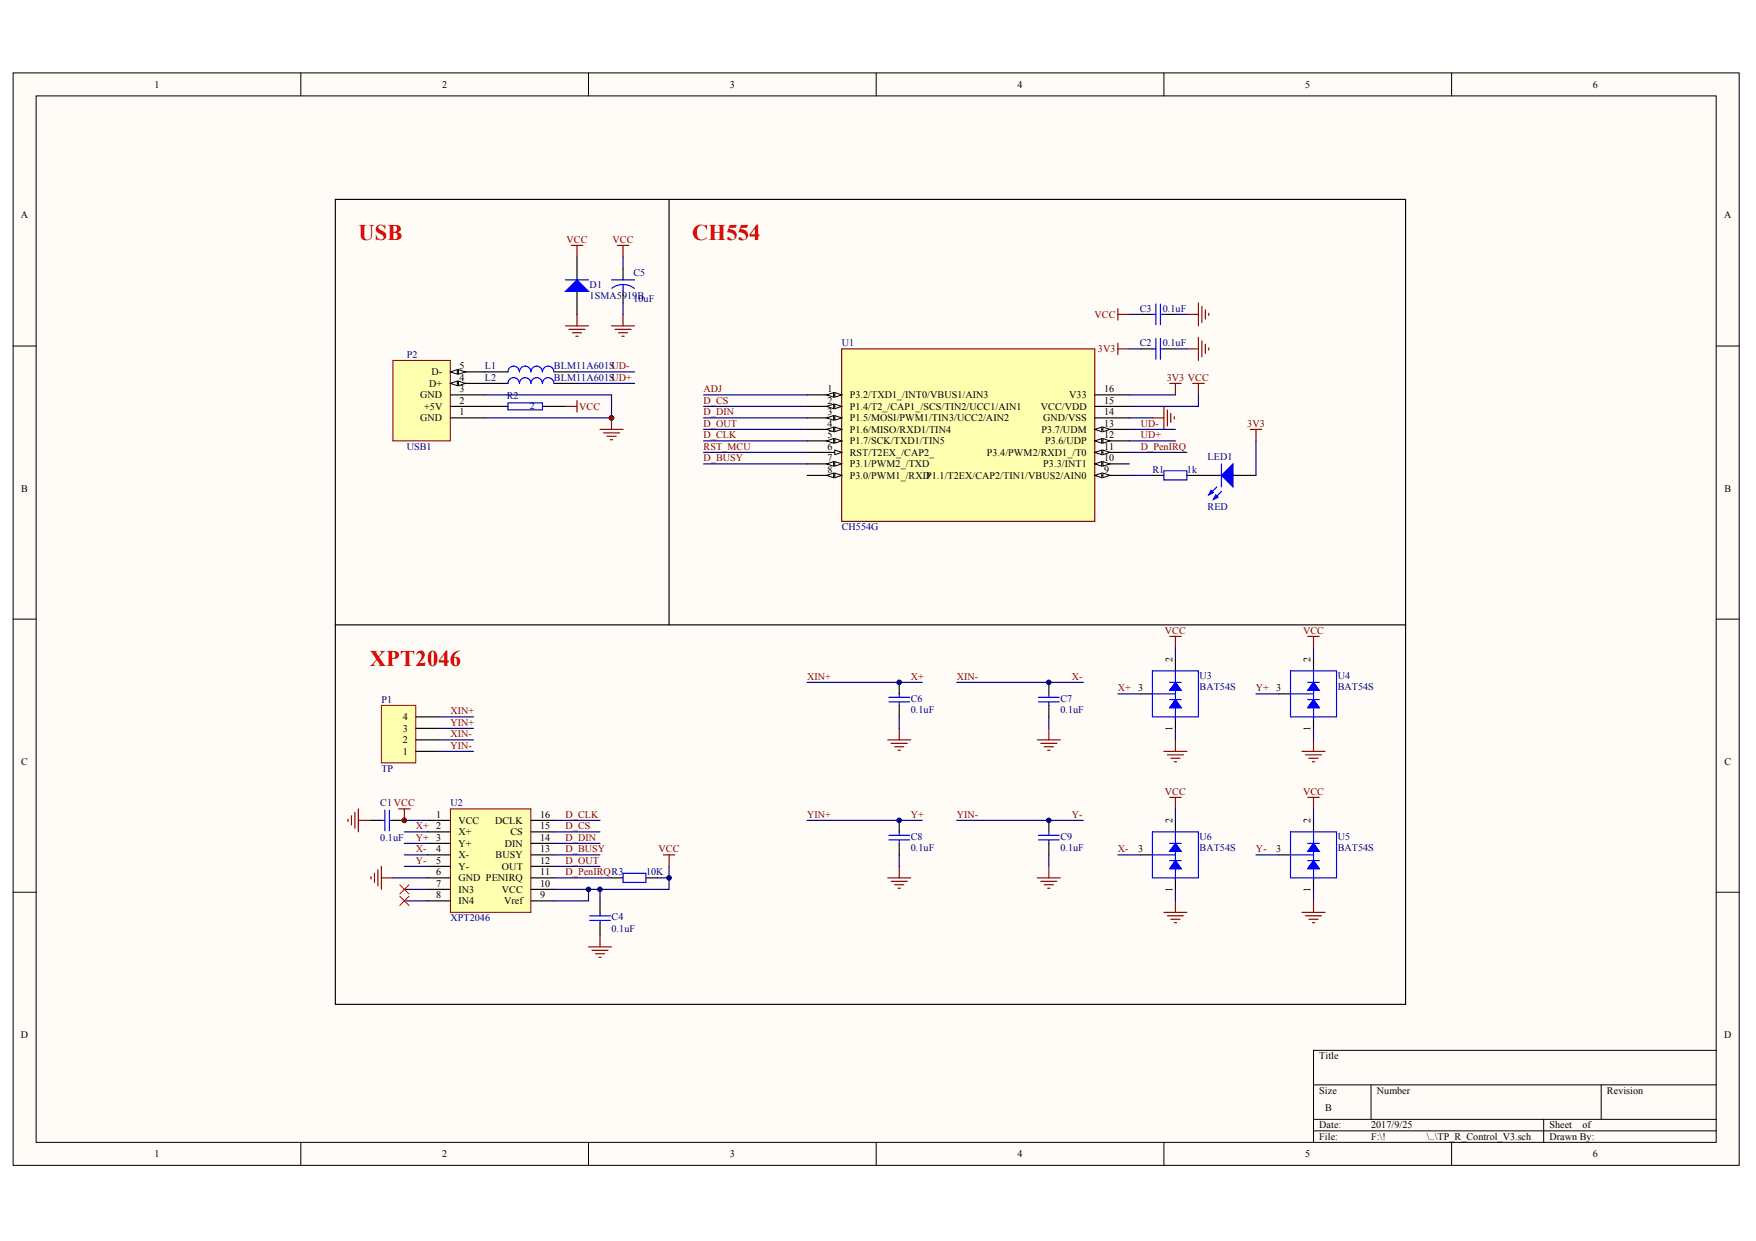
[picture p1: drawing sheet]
<svg xmlns="http://www.w3.org/2000/svg" width="297mm" height="210mm" viewBox="0 0 297 210" stroke-linecap="round" stroke-linejoin="round" font-family="sans-serif">
<g fill="#fffcf8" stroke="#000" stroke-width=".17">
<path d="M2.2 12.3h292v184.8h-292z"/>
<path d="M6.1 16.2h284.2v177h-284.2z"/>
</g>
<g fill="none" stroke="#000" stroke-width=".17">
<path d="M50.9 12.3v3.9M99.6 12.3v3.9M148.2 12.3v3.9M196.9 12.3v3.9M245.5 12.3v3.9M2.2 58.5h3.9M290.3 58.5h3.9M2.2 104.7h3.9M290.3 104.7h3.9M2.2 150.9h3.9M290.3 150.9h3.9M290.3 177.7h-68.1v15.5"/>
<path d="M50.9 193.2v3.9M99.6 193.2v3.9M148.2 193.2v3.9M196.9 193.2v3.9M222.2 183.5h68.1M222.2 189.3h68.1M222.2 191.3h68.1M231.9 183.5v5.8M245.5 193.2v3.9M261.1 189.3v3.9M270.9 183.5v5.8"/>
</g>
<g fill="#000080" stroke="#000080" stroke-width=".17">
<circle cx="68.4" cy="138.8" r=".38"/>
<circle cx="103.4" cy="70.7" r=".38"/>
</g>
<path d="M95.7 68.7h1.9M97.6 67.8v1.9" fill="none" stroke="#800000" stroke-width=".19"/>
<path d="M76.2 136.8h13.6v17.5h-13.6z" fill="#ffffb0" stroke="#800000" stroke-width=".17"/>
<g fill="none" stroke="#000" stroke-width=".19">
<path d="M113.2 33.7v72M97.6 43.5v3.8M97.6 49.3v3.9M193 53.2h1.9M193 59h1.9M196.9 53.2h1.9M196.9 59h1.9M152.1 115.4v2M152.1 119.3v2M193 117.4h1.9M198.8 111.5v2M216.3 117.4h2"/>
<path d="M222.2 111.5v2M72.3 138.8h3.9M89.8 138.8h3.9M198.8 121.3v1.9M198.8 138.8v1.9M222.2 121.3v1.9M222.2 138.8v1.9M72.3 140.7h3.9M72.3 142.6h3.9M72.3 144.6h3.9M72.3 146.5h3.9M72.3 148.5h3.9"/>
<path d="M72.3 150.4h3.9M72.3 152.4h3.9M89.8 140.7h3.9M89.8 142.6h3.9M89.8 144.6h3.9M89.8 146.5h3.9M89.8 148.5h3.9M89.8 150.4h3.9M89.8 152.4h3.9M101.5 152.4v1.9M101.5 156.3v1.9M103.4 148.5h2"/>
<path d="M109.3 148.5h1.9M193 144.6h1.9M198.8 148.5v1.9M216.3 144.6h2M222.2 148.5v1.9"/>
</g>
<g fill="none" stroke="#000080" stroke-width=".19">
<path d="M105.4 43.5v1.9M105.4 51.2v2M191 53.2h2M191 59h2M198.8 53.2h2M198.8 59h2M97.6 62.9h9.7M97.6 64.8h9.7M119 68.7h17.5M119 70.7h17.5M119 72.6h17.5M119 74.6h17.5"/>
<path d="M189.1 117.4h3.9M198.8 109.6v1.9M212.5 117.4h3.8M222.2 109.6v1.9M68.4 138.8h3.9M93.7 138.8h7.8M152.1 121.3v1.9M177.4 121.3v1.9M198.8 123.2v1.9M198.8 136.8v2M222.2 123.2v1.9M222.2 136.8v2"/>
<path d="M66.5 148.5h5.8M68.4 140.7h3.9M68.4 142.6h3.9M68.4 144.6h3.9M68.4 150.4h3.9M68.4 152.4h3.9M68.4 146.5h3.9M93.7 140.7h7.8M93.7 142.6h7.8M93.7 144.6h7.8M93.7 146.5h7.8M93.7 148.5h9.7"/>
<path d="M99.6 150.4v2h-5.9M101.5 150.4v2M111.2 148.5h2M113.2 146.5v3.9h-19.5M152.1 144.6v1.9M177.4 144.6v1.9M189.1 144.6h3.9M198.8 150.4v2M212.5 144.6h3.8M222.2 150.4v2"/>
</g>
<g fill="none" stroke="#800000" stroke-width=".19">
<path d="M95.7 55.1h3.9M96.2 55.7h2.8M96.6 41.5h2M96.8 56.3h1.6M97.4 56.9h.4M97.6 41.5v2M97.6 53.2v1.9M103.4 55.1h3.9M104 55.7h2.8M104.4 41.5h2M104.6 56.3h1.6M105.2 56.9h.4"/>
<path d="M105.4 41.5v2M105.4 53.2v1.9M189.1 53.2h1.9M189.1 52.2v1.9M189.1 58v2M189.1 59h1.9M200.8 53.2h1.9M200.8 59h1.9M202.7 51.2v3.9M202.7 57.1v3.9M203.3 51.8v2.7M203.3 57.6v2.8"/>
<path d="M203.9 52.4v1.6M203.9 58.2v1.6M204.5 53v.4M204.5 58.8v.4M197.9 64.8h1.9M198.8 64.8v2M201.7 64.8h2M202.7 64.8v2M197.9 107.6h1.9M198.8 107.6v2M221.2 107.6h2M222.2 107.6v2"/>
<path d="M67.4 136.8h2M68.4 136.8v2M150.2 125.1h3.9M150.7 125.7h2.8M151.3 126.3h1.6M151.9 126.9h.4M152.1 123.2v1.9M175.5 125.1h3.9M176.1 125.7h2.7M176.6 126.3h1.6M177.2 126.9h.4M177.4 123.2v1.9"/>
<path d="M196.9 127.1h3.9M197.5 127.7h2.7M197.9 134.9h1.9M198.1 128.3h1.5M198.6 128.8h.4M198.8 125.1v2M198.8 134.9v1.9M220.2 127.1h3.9M220.8 127.7h2.8M221.2 134.9h2M221.4 128.3h1.6M222 128.8h.4"/>
<path d="M222.2 125.1v2M222.2 134.9v1.9M62.8 148.3v.4M63.3 147.7v1.6M63.9 147.1v2.7M64.5 146.5v3.9M64.5 148.5h2M101.5 158.2v2M112.2 144.6h2M113.2 144.6v1.9M150.2 148.5h3.9M150.7 149.1h2.8"/>
<path d="M151.3 149.6h1.6M151.9 150.2h.4M152.1 146.5v2M175.5 148.5h3.9M176.1 149.1h2.7M176.6 149.6h1.6M177.2 150.2h.4M177.4 146.5v2M196.9 154.3h3.9M197.5 154.9h2.7M198.1 155.5h1.5M198.6 156.1h.4"/>
<path d="M198.8 152.4v1.9M220.2 154.3h3.9M220.8 154.9h2.8M221.4 155.5h1.6M222 156.1h.4M222.2 152.4v1.9M99.6 160.2h3.8M100.1 160.7h2.8M100.7 161.3h1.6M101.3 161.9h.4"/>
</g>
<path d="M67.6 149.6l1.6 1.6M67.6 151.6l1.6 1.6M69.2 149.6l-1.6 1.6M69.2 151.6l-1.6 1.6" fill="none" stroke="#f00" stroke-width=".17"/>
<g fill="none" stroke="#00f" stroke-width=".19">
<path d="M95.7 47.3h3.9M194.9 53.2h.6M194.9 59h.6M195.5 51.4v3.5M195.5 57.3v3.5M196.3 53.2h.6M196.3 51.4v3.5M196.3 57.3v3.5M196.3 59h.6M150.4 118.7h3.5M150.4 117.9h3.5M152.1 117.4v.5"/>
<path d="M152.1 118.7v.6M194.9 113.5h7.8v7.8h-7.8zM194.9 117.4h3.9M197.9 115.4h1.9M197.9 118.3h1.9M198.8 115.4l1 1.4h-1.9zM198.8 118.3l1 1.4h-1.9zM198.8 113.5v1.9M198.8 116.8v1.5M198.8 119.7v1.9M218.3 113.5h7.8v7.8h-7.8zM218.3 117.4h3.9"/>
<path d="M221.2 115.4h2M221.2 118.3h2M222.2 115.4l1 1.4h-2zM222.2 118.3l1 1.4h-2zM222.2 113.5v1.9M222.2 116.8v1.5M222.2 119.7v1.9M99.7 155.7h3.5M99.7 154.9h3.5M101.5 154.3v.6M101.5 155.7v.6M105.4 147.7h3.9v1.6h-3.9z"/>
<path d="M194.9 140.7h7.8v7.8h-7.8zM194.9 144.6h3.9M197.9 142.6h1.9M197.9 145.6h1.9M198.8 142.6l1 1.4h-1.9zM198.8 145.6l1 1.3h-1.9zM198.8 140.7v1.9M198.8 144v1.6M198.8 146.9v2M218.3 140.7h7.8v7.8h-7.8zM218.3 144.6h3.9M221.2 142.6h2"/>
<path d="M221.2 145.6h2M222.2 142.6l1 1.4h-2zM222.2 145.6l1 1.3h-2zM222.2 140.7v1.9M222.2 144v1.6M222.2 146.9v2"/>
</g>
<path d="M95.7 49.3l1.9-2 2 2z" fill="#00f" stroke="#00f" stroke-width=".19"/>
<g fill="#00f" stroke="#00f" stroke-width=".17">
<path d="M198.8 115.4l1 1.4h-1.9z"/>
<path d="M198.8 118.3l1 1.4h-1.9z"/>
<path d="M222.2 115.4l1 1.4h-2z"/>
<path d="M222.2 118.3l1 1.4h-2z"/>
<path d="M198.8 142.6l1 1.4h-1.9z"/>
<path d="M198.8 145.6l1 1.3h-1.9z"/>
<path d="M222.2 142.6l1 1.4h-2z"/>
<path d="M222.2 145.6l1 1.3h-2z"/>
</g>
<path d="M64.5 119.3h5.8v9.7h-5.8z" fill="#ffffb0" stroke="#800000" stroke-width=".17"/>
<path d="M177.4 115.4v2M177.4 119.3v2M70.4 127.1h3.8M70.4 125.1h3.8M70.4 123.2h3.8M70.4 121.3h3.8M152.1 138.8v1.9M177.4 138.8v1.9M152.1 142.6v2M177.4 142.6v2" fill="none" stroke="#000" stroke-width=".19"/>
<path d="M74.2 121.3h5.9M74.2 123.2h5.9M74.2 125.1h5.9M74.2 127.1h5.9" fill="none" stroke="#000080" stroke-width=".19"/>
<path d="M175.7 118.7h3.5M175.7 117.9h3.5M177.4 117.4v.5M177.4 118.7v.6M150.4 142.1h3.5M150.4 141.3h3.5M152.1 140.7v.6M152.1 142.1v.5M175.7 142.1h3.5M175.7 141.3h3.5M177.4 140.7v.6M177.4 142.1v.5" fill="none" stroke="#00f" stroke-width=".19"/>
<path d="M66.5 61h9.7v13.6h-9.7z" fill="#ffffb0" stroke="#800000" stroke-width=".17"/>
<path d="M76.2 70.7h5.8M76.2 64.8h5.8" fill="none" stroke="#000" stroke-width=".19"/>
<g fill="#fffcf8" stroke="#000" stroke-width=".17">
<path d="M76.2 64.8l1.2-.3v.7z"/>
<path d="M77.6 64.5l1.1 .3-1.1 .4z"/>
</g>
<path d="M76.2 66.8h5.8M76.2 68.7h5.8M76.2 62.9h5.8" fill="none" stroke="#000" stroke-width=".19"/>
<g fill="#fffcf8" stroke="#000" stroke-width=".17">
<path d="M76.2 62.9l1.2-.4v.8z"/>
<path d="M77.6 62.5l1.1 .4-1.1 .4z"/>
</g>
<path d="M105.4 45.4v1.9M105.4 49.3v1.9M82 64.8h3.9M82 62.9h3.9M93.7 64.8h3.9M93.7 62.9h3.9M194.9 80.4h2M200.8 80.4h5.8M208.6 80.4h3.9M62.6 138.8h1.9M66.5 138.8h1.9" fill="none" stroke="#000" stroke-width=".19"/>
<g fill="none" stroke="#00f" stroke-width=".19">
<path d="M103.4 47.3h3.9M105.4 48.1l1.2 .3 .7 .4M105.4 48.1l-1.2 .3-.7 .4M105.4 48.1v1.2M85.9 64.8a.96 .96 0 0 1 1-.9 .96 .96 0 0 1 1 .9M85.9 62.9a.96 .96 0 0 1 1-1 .96 .96 0 0 1 1 1M87.9 64.8a.96 .96 0 0 1 .9-.9 .96 .96 0 0 1 1 .9M87.9 62.9a.96 .96 0 0 1 .9-1 .96 .96 0 0 1 1 1M89.8 64.8a.96 .96 0 0 1 1-.9 .96 .96 0 0 1 .9 .9M89.8 62.9a.96 .96 0 0 1 1-1 .96 .96 0 0 1 .9 1M91.8 64.8a.96 .96 0 0 1 .9-.9 .96 .96 0 0 1 1 .9M91.8 62.9a.96 .96 0 0 1 .9-1 .96 .96 0 0 1 1 1"/>
<path d="M196.9 79.6h3.9v1.6h-3.9zM206.6 78.5v3.9M205.8 82.4l-1.3 1.3M206.6 83.1l-1.3 1.4M64.5 138.8h.6M65.1 137v3.5M65.9 138.8h.6M65.9 137v3.5"/>
</g>
<path d="M194.9 70.7h2M196.9 68.7v3.9M197.5 69.3v2.7M198.1 69.9v1.6M198.6 70.5v.4M211.5 72.6h1.9M212.5 72.6v2M58.9 138.6v.4M59.4 138v1.5M60 137.4v2.7M60.6 136.8v3.9M60.6 138.8h2" fill="none" stroke="#800000" stroke-width=".19"/>
<g fill="#00f" stroke="#00f" stroke-width=".19">
<path d="M206.6 80.4l2-1.9v3.9z"/>
<path d="M204.9 82.9l.4 .4-.8 .4z"/>
<path d="M205.6 83.7l.4 .4-.7 .4z"/>
</g>
<path d="M119 66.8h17.5M119 78.5h17.5M191 70.7h3.9M191 72.6h7.8M191 74.6h7.8M202.7 66.8v1.9h-11.7M212.5 74.6v5.8M191 80.4h3.9" fill="none" stroke="#000080" stroke-width=".19"/>
<circle cx="68.4" cy="138.8" r=".38" fill="#800000" stroke="#800000" stroke-width=".17"/>
<path d="M142.4 59h42.8v29.2h-42.8z" fill="#ffffb0" stroke="#800000" stroke-width=".19"/>
<path d="M136.5 70.7h5.9" fill="none" stroke="#000" stroke-width=".19"/>
<g fill="#fffcf8" stroke="#000" stroke-width=".17">
<path d="M141.2 70.3l1.2 .4-1.2 .4z"/>
<path d="M139.8 70.7l1.2-.4v.8z"/>
</g>
<path d="M136.5 72.6h5.9" fill="none" stroke="#000" stroke-width=".19"/>
<g fill="#fffcf8" stroke="#000" stroke-width=".17">
<path d="M141.2 72.2l1.2 .4-1.2 .4z"/>
<path d="M139.8 72.6l1.2-.4v.8z"/>
</g>
<path d="M136.5 74.6h5.9" fill="none" stroke="#000" stroke-width=".19"/>
<g fill="#fffcf8" stroke="#000" stroke-width=".17">
<path d="M141.2 74.2l1.2 .4-1.2 .4z"/>
<path d="M139.8 74.6l1.2-.4v.8z"/>
</g>
<path d="M136.5 76.5h5.9" fill="none" stroke="#000" stroke-width=".19"/>
<path d="M141.2 76.1l1.2 .4-1.2 .4z" fill="#fffcf8" stroke="#000" stroke-width=".17"/>
<path d="M185.2 80.4h5.8" fill="none" stroke="#000" stroke-width=".19"/>
<g fill="#fffcf8" stroke="#000" stroke-width=".17">
<path d="M185.2 80.4l1.2-.4v.8z"/>
<path d="M186.6 80l1.1 .4-1.1 .4z"/>
</g>
<path d="M136.5 78.5h5.9" fill="none" stroke="#000" stroke-width=".19"/>
<g fill="#fffcf8" stroke="#000" stroke-width=".17">
<path d="M141.2 78.1l1.2 .4-1.2 .4z"/>
<path d="M139.8 78.5l1.2-.4v.8z"/>
</g>
<path d="M136.5 80.4h5.9" fill="none" stroke="#000" stroke-width=".19"/>
<g fill="#fffcf8" stroke="#000" stroke-width=".17">
<path d="M141.2 80l1.2 .4-1.2 .4z"/>
<path d="M139.8 80.4l1.2-.4v.8z"/>
</g>
<path d="M185.2 70.7h5.8M185.2 78.5h5.8" fill="none" stroke="#000" stroke-width=".19"/>
<g fill="#fffcf8" stroke="#000" stroke-width=".17">
<path d="M185.2 78.5l1.2-.4v.8z"/>
<path d="M186.6 78.1l1.1 .4-1.1 .4z"/>
</g>
<path d="M185.2 76.5h5.8" fill="none" stroke="#000" stroke-width=".19"/>
<g fill="#fffcf8" stroke="#000" stroke-width=".17">
<path d="M185.2 76.5l1.2-.4v.8z"/>
<path d="M186.6 76.1l1.1 .4-1.1 .4z"/>
</g>
<path d="M185.2 74.6h5.8" fill="none" stroke="#000" stroke-width=".19"/>
<g fill="#fffcf8" stroke="#000" stroke-width=".17">
<path d="M185.2 74.6l1.2-.4v.8z"/>
<path d="M186.6 74.2l1.1 .4-1.1 .4z"/>
</g>
<path d="M185.2 72.6h5.8" fill="none" stroke="#000" stroke-width=".19"/>
<g fill="#fffcf8" stroke="#000" stroke-width=".17">
<path d="M185.2 72.6l1.2-.4v.8z"/>
<path d="M186.6 72.2l1.1 .4-1.1 .4z"/>
</g>
<path d="M136.5 66.8h5.9M185.2 68.7h5.8M185.2 66.8h5.8" fill="none" stroke="#000" stroke-width=".19"/>
<g fill="#fffcf8" stroke="#000" stroke-width=".17">
<path d="M141.2 66.4l1.2 .4-1.2 .4z"/>
<path d="M139.8 66.8l1.2-.4v.8z"/>
</g>
<path d="M136.5 68.7h5.9" fill="none" stroke="#000" stroke-width=".19"/>
<g fill="#fffcf8" stroke="#000" stroke-width=".17">
<path d="M141.2 68.3l1.2 .4-1.2 .4z"/>
<path d="M139.8 68.7l1.2-.4v.8z"/>
</g>
<path d="M82 66.8h21.4v3.9h-21.4M119 76.5h17.5M191 76.5h9.8M191 66.8h7.8M136.5 115.4h19.5M161.8 115.4h21.5M136.5 138.8h19.5M161.8 138.8h21.5" fill="none" stroke="#000080" stroke-width=".19"/>
<path d="M56.7 33.7h181.1v136.2h-181.1zM82 68.7h3.9M91.8 68.7h3.9M56.7 105.7h181.1" fill="none" stroke="#000" stroke-width=".19"/>
<path d="M85.9 68.2h5.9v1.1h-5.9z" fill="none" stroke="#00f" stroke-width=".19"/>
<path d="M101.5 72.6h3.9M102.1 73.2h2.7M102.7 73.8h1.5M103.2 74.4h.4M103.4 70.7v1.9" fill="none" stroke="#800000" stroke-width=".19"/>
<circle cx="103.4" cy="70.7" r=".38" fill="#800000" stroke="#800000" stroke-width=".17"/>
<g fill="#000080" stroke="#000080" stroke-width=".17">
<circle cx="99.5" cy="150.4" r=".38"/>
<circle cx="101.5" cy="150.4" r=".38"/>
<circle cx="113.2" cy="148.5" r=".38"/>
<circle cx="152.1" cy="138.8" r=".38"/>
<circle cx="152.1" cy="115.4" r=".38"/>
<circle cx="177.4" cy="138.8" r=".38"/>
<circle cx="177.4" cy="115.4" r=".38"/>
</g>
<g font-size="3.8" fill="#f00">
<text x="60.6" y="40.6">USB</text>
<text x="117.1" y="40.6">CH554</text>
<text x="62.6" y="112.6">XPT2046</text>
</g>
<g font-size="1.7">
<text x="26.1" y="14.8">1</text>
<text x="74.8" y="14.8">2</text>
<text x="123.5" y="14.8">3</text>
<text x="172.1" y="14.8">4</text>
<text x="220.8" y="14.8">5</text>
<text x="269.5" y="14.8">6</text>
<text x="3.5" y="36.9">A</text>
<text x="291.6" y="36.9">A</text>
<text x="72.6" y="65.4">D+</text>
<text x="73" y="63.5">D-</text>
<text x="77.7" y="64.4">4</text>
<text x="77.7" y="62.5">5</text>
<text x="71.1" y="71.2">GND</text>
<text x="71.1" y="67.3">GND</text>
<text x="71.8" y="69.3">+5V</text>
<text x="77.7" y="70.3">1</text>
<text x="77.7" y="66.4">3</text>
<text x="77.7" y="68.3">2</text>
<text x="140" y="70.3">3</text>
<text x="140" y="66.4">1</text>
<text x="140" y="68.3">2</text>
<text x="143.7" y="71.2">P1.5/MOSI/PWM1/TIN3/UCC2/AIN2</text>
<text x="143.7" y="67.3">P3.2/TXD1_/INT0/VBUS1/AIN3</text>
<text x="143.7" y="69.3">P1.4/T2_/CAP1_/SCS/TIN2/UCC1/AIN1</text>
<text x="176.1" y="69.3">VCC/VDD</text>
<text x="176.4" y="71.2">GND/VSS</text>
<text x="180.9" y="67.3">V33</text>
<text x="186.8" y="70.3">14</text>
<text x="186.8" y="68.3">15</text>
<text x="186.8" y="66.4">16</text>
<text x="140" y="72.2">4</text>
<text x="140" y="74.2">5</text>
<text x="140" y="76.1">6</text>
<text x="143.7" y="73.2">P1.6/MISO/RXD1/TIN4</text>
<text x="143.7" y="75.1">P1.7/SCK/TXD1/TIN5</text>
<text x="143.7" y="77.1">RST/T2EX_/CAP2_</text>
<text x="166.9" y="77.1">P3.4/PWM2/RXD1_/T0</text>
<text x="176.2" y="73.2">P3.7/UDM</text>
<text x="176.8" y="75.1">P3.6/UDP</text>
<text x="186.8" y="76.1">11</text>
<text x="186.8" y="74.2">12</text>
<text x="186.8" y="72.2">13</text>
<text x="3.6" y="83.1">B</text>
<text x="140" y="78">7</text>
<text x="140" y="80">8</text>
<text x="143.7" y="79">P3.1/PWM2_/TXD</text>
<text x="143.7" y="81">P3.0/PWM1_/RXDP1.1/T2EX/CAP2/TIN1/VBUS2/AIN0</text>
<text x="176.5" y="79">P3.3/INT1</text>
<text x="186.8" y="80">9</text>
<text x="186.8" y="78">10</text>
<text x="291.7" y="83.1">B</text>
<text x="198.3" y="111.9" transform="rotate(-90 198.3 111.9)">2</text>
<text x="221.7" y="111.9" transform="rotate(-90 221.7 111.9)">2</text>
<text x="192.5" y="116.9">3</text>
<text x="215.9" y="116.9">3</text>
<text x="68.1" y="125.7">2</text>
<text x="68.1" y="123.7">3</text>
<text x="68.1" y="121.8">4</text>
<text x="198.3" y="123.7" transform="rotate(-90 198.3 123.7)">1</text>
<text x="221.7" y="123.7" transform="rotate(-90 221.7 123.7)">1</text>
<text x="3.6" y="129.3">C</text>
<text x="68.1" y="127.6">1</text>
<text x="291.7" y="129.3">C</text>
<text x="73.8" y="138.3">1</text>
<text x="73.8" y="140.3">2</text>
<text x="73.8" y="142.2">3</text>
<text x="77.6" y="139.3">VCC</text>
<text x="77.6" y="141.3">X+</text>
<text x="77.6" y="143.2">Y+</text>
<text x="83.8" y="139.3">DCLK</text>
<text x="85.4" y="143.2">DIN</text>
<text x="86.3" y="141.3">CS</text>
<text x="91.4" y="138.3">16</text>
<text x="91.4" y="140.3">15</text>
<text x="91.4" y="142.2">14</text>
<text x="198.3" y="139.1" transform="rotate(-90 198.3 139.1)">2</text>
<text x="221.7" y="139.1" transform="rotate(-90 221.7 139.1)">2</text>
<text x="73.8" y="144.2">4</text>
<text x="73.8" y="146.1">5</text>
<text x="73.8" y="148.1">6</text>
<text x="77.6" y="145.1">X-</text>
<text x="77.6" y="147.1">Y-</text>
<text x="77.6" y="149">GND PENIRQ</text>
<text x="83.8" y="145.1">BUSY</text>
<text x="84.9" y="147.1">OUT</text>
<text x="91.4" y="144.2">13</text>
<text x="91.4" y="146.1">12</text>
<text x="91.4" y="148.1">11</text>
<text x="192.5" y="144.2">3</text>
<text x="215.9" y="144.2">3</text>
<text x="73.8" y="150">7</text>
<text x="73.8" y="152">8</text>
<text x="77.6" y="151">IN3</text>
<text x="77.6" y="152.9">IN4</text>
<text x="84.9" y="151">VCC</text>
<text x="85.3" y="152.9">Vref</text>
<text x="91.4" y="150">10</text>
<text x="91.4" y="152">9</text>
<text x="198.3" y="150.9" transform="rotate(-90 198.3 150.9)">1</text>
<text x="221.7" y="150.9" transform="rotate(-90 221.7 150.9)">1</text>
<text x="3.5" y="175.5">D</text>
<text x="223.2" y="179.2">Title</text>
<text x="291.6" y="175.5">D</text>
<text x="223.2" y="185">Size</text>
<text x="232.9" y="185">Number</text>
<text x="271.8" y="185">Revision</text>
<text x="223.2" y="190.9">Date:</text>
<text x="224.1" y="187.9">B</text>
<text x="231.9" y="190.9">2017/9/25</text>
<text x="262.1" y="190.9">Sheet</text>
<text x="267.7" y="190.9">of</text>
<text x="26.1" y="195.7">1</text>
<text x="74.8" y="195.7">2</text>
<text x="123.5" y="195.7">3</text>
<text x="172.1" y="195.7">4</text>
<text x="220.8" y="195.7">5</text>
<text x="223.2" y="192.8">File:</text>
<text x="231.9" y="192.8">F:\!</text>
<text x="241.4" y="192.8">\..\TP_R_Control_V3.sch</text>
<text x="262.1" y="192.8">Drawn By:</text>
<text x="269.5" y="195.7">6</text>
</g>
<g font-size="1.7" fill="#800000">
<text x="95.8" y="41.1">VCC</text>
<text x="103.6" y="41.1">VCC</text>
<text x="185.2" y="53.7">VCC</text>
<text x="185.7" y="59.6">3V3</text>
<text x="197.4" y="64.4">3V3 VCC</text>
<text x="98" y="69.3">VCC</text>
<text x="119" y="68.3">D_CS</text>
<text x="119" y="70.3">D_DIN</text>
<text x="119" y="66.4">ADJ</text>
<text x="119" y="74.2">D_CLK</text>
<text x="119" y="72.2">D_OUT</text>
<text x="119" y="76.1">RST_MCU</text>
<text x="193" y="76.1">D_PenIRQ</text>
<text x="193" y="72.2">UD-</text>
<text x="193" y="74.2">UD+</text>
<text x="211" y="72.2">3V3</text>
<text x="119" y="78">D_BUSY</text>
<text x="197.1" y="107.2">VCC</text>
<text x="220.4" y="107.2">VCC</text>
<text x="136.5" y="115">XIN+</text>
<text x="154.1" y="115">X+</text>
<text x="161.8" y="115">XIN-</text>
<text x="181.3" y="115">X-</text>
<text x="189.1" y="116.9">X+</text>
<text x="212.5" y="116.9">Y+</text>
<text x="76.2" y="120.8">XIN+</text>
<text x="76.2" y="122.8">YIN+</text>
<text x="76.2" y="124.7">XIN-</text>
<text x="76.2" y="126.7">YIN-</text>
<text x="197.1" y="134.4">VCC</text>
<text x="220.4" y="134.4">VCC</text>
<text x="70.4" y="140.3">X+</text>
<text x="70.4" y="142.2">Y+</text>
<text x="95.7" y="138.3">D_CLK</text>
<text x="95.7" y="140.3">D_CS</text>
<text x="95.7" y="142.2">D_DIN</text>
<text x="136.5" y="138.3">YIN+</text>
<text x="154.1" y="138.3">Y+</text>
<text x="161.8" y="138.3">YIN-</text>
<text x="181.3" y="138.3">Y-</text>
<text x="70.4" y="144.2">X-</text>
<text x="70.4" y="146.1">Y-</text>
<text x="95.7" y="144.2">D_BUSY</text>
<text x="95.7" y="146.1">D_OUT</text>
<text x="95.7" y="148.1">D_PenIRQR3</text>
<text x="111.4" y="144.2">VCC</text>
<text x="189.1" y="144.2">X-</text>
<text x="212.5" y="144.2">Y-</text>
</g>
<g font-size="1.7" fill="#000080">
<text x="107.1" y="46.7">C5</text>
<text x="99.7" y="48.7">D1</text>
<text x="99.7" y="50.6">1SMA5919B</text>
<text x="107.1" y="51">10uF</text>
<text x="192.8" y="52.8">C3</text>
<text x="196.7" y="52.8">0.1uF</text>
<text x="142.4" y="58.6">U1</text>
<text x="192.8" y="58.6">C2</text>
<text x="196.7" y="58.6">0.1uF</text>
<text x="68.8" y="60.5">P2</text>
<text x="82" y="64.4">L2</text>
<text x="82" y="62.5">L1</text>
<text x="93.7" y="64.4">BLM11A601SUD+</text>
<text x="93.7" y="62.5">BLM11A601SUD-</text>
<text x="85.7" y="67.5">R2</text>
<text x="89.6" y="69.1">2</text>
<text x="68.8" y="76.1">USB1</text>
<text x="204.3" y="77.8">LED1</text>
<text x="194.9" y="80">R1</text>
<text x="200.8" y="80">1k</text>
<text x="142.4" y="89.7">CH554G</text>
<text x="204.3" y="86.2">RED</text>
<text x="64.5" y="118.9">P1</text>
<text x="154.1" y="118.7">C6</text>
<text x="179.4" y="118.7">C7</text>
<text x="202.9" y="114.8">U3</text>
<text x="202.9" y="116.7">BAT54S</text>
<text x="226.3" y="114.8">U4</text>
<text x="226.3" y="116.7">BAT54S</text>
<text x="154.1" y="120.6">0.1uF</text>
<text x="179.4" y="120.6">0.1uF</text>
<text x="64.5" y="130.6">TP</text>
<text x="64.3" y="136.4">C1 VCC</text>
<text x="76.2" y="136.4">U2</text>
<text x="64.3" y="142.2">0.1uF</text>
<text x="154.1" y="142">C8</text>
<text x="154.1" y="144">0.1uF</text>
<text x="179.4" y="142">C9</text>
<text x="179.4" y="144">0.1uF</text>
<text x="202.9" y="142">U6</text>
<text x="202.9" y="144">BAT54S</text>
<text x="226.3" y="142">U5</text>
<text x="226.3" y="144">BAT54S</text>
<text x="109.3" y="148.1">10K</text>
<text x="76.2" y="155.8">XPT2046</text>
<text x="103.4" y="155.6">C4</text>
<text x="103.4" y="157.6">0.1uF</text>
</g>
</svg>
